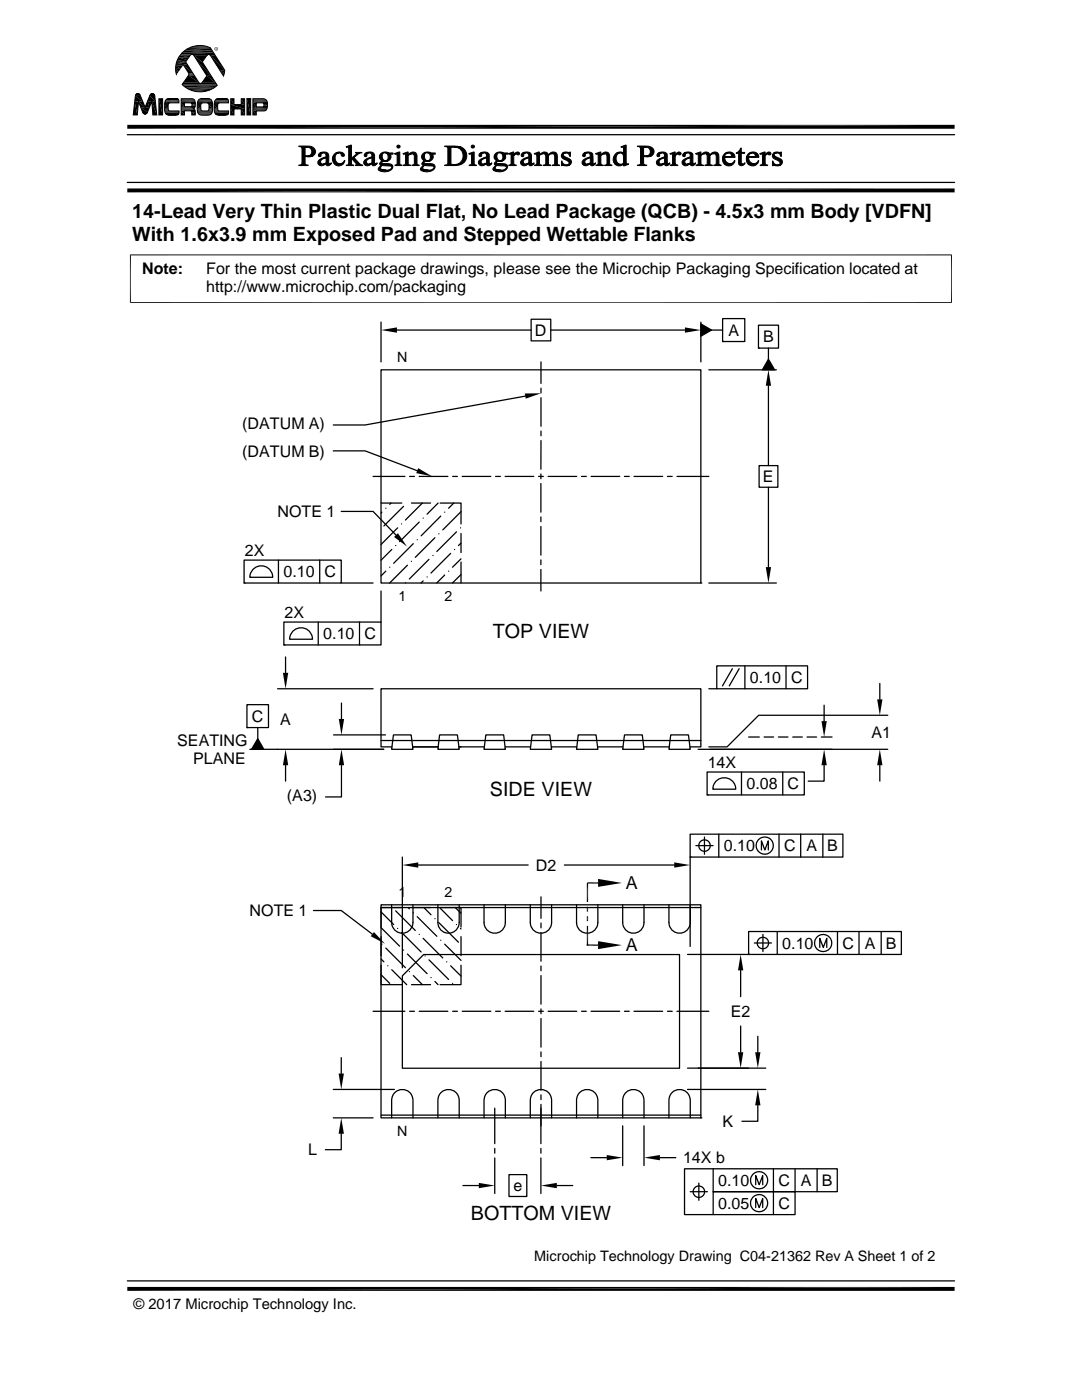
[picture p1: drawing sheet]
<svg xmlns="http://www.w3.org/2000/svg" width="216mm" height="279mm" viewBox="0 0 216 279" stroke-linecap="round" stroke-linejoin="round" font-family="sans-serif">
<g fill="none" stroke="#000" stroke-width=".25">
<path d="M25.4 36.4h165.1M25.4 26.9h165.1M76 64.3v7.9M76 73.8h63.8v42.6h-63.8zM79.2 65.9h26.8M104.8 79.1l-31.9 5.7h-6.4M106 63.7h3.9v4.3h-3.9zM107.9 72.2v4.3M107.9 77.5v.9M107.9 79.4v5.7M109.9 65.9h26.8M139.8 64.6l2.2 1.3-2.2 1.2z"/>
<path d="M139.8 64.3v7.9M141.4 73.8h13.5M142 65.9h2.2M144.2 63.6h4.4v4.6h-4.4zM144.2 68.2h.1M151.3 64.9h4v4.6h-4zM151.3 69.5h.1M153.3 71.7l1.3 2.1h-2.5zM153.3 69.5v2.2M153.3 77v15.9M66.5 90h6.4l10.3 3.9M74.4 95.1h6.4"/>
<path d="M81.7 95.1h1M83.7 95.1h5.7M90.3 95.1h1M92.2 95.1h5.7M98.9 95.1h.9M100.8 95.1h5.7M107.5 95.1h.9M107.9 94.6v.9M107.9 96.5v5.7M107.9 86v1M107.9 87.9v5.7M109.4 95.1h5.7"/>
<path d="M116 95.1h1M117.9 95.1h5.8M124.6 95.1h1M126.5 95.1h5.7M133.2 95.1h.9M135.1 95.1h6.3M151.5 92.9h3.7v4.3h-3.7zM153.3 97.2v16M48.7 111.8h19.4v4.6h-19.4zM48.7 116.4h.1M50.6 113.5a2.28 2.28 0 0 1 2.5-.4 2.28 2.28 0 0 1 1.3 2.1h-4.6l.4-1.2zM55.6 111.8v4.6"/>
<path d="M63.8 111.8v4.6M68.1 102.1h6.3l4.6 4.7M68.1 116.4h6.3M76 100.4h4.2M76 117.9v6.2M76.2 102.2l-.2 .2M77 101.4h.1M77 114l-1 .9M77.8 113.2h.1M78 100.4l-.2 .2M78.2 109.7l-2.2 2.1M79 108.9h.1"/>
<path d="M79.3 105.3l-3.3 3.4M80.1 104.6h.1M80.5 101l-3.9 4M80.9 116.3h.1M81.3 112.8l-3.6 3.6M82.1 112h.1M82.1 100.4h3.8M82.5 108.5l-4 3.9M83.2 107.7h.1M83.7 104.2l-4 3.9M84.3 100.4l-3.4 3.4M84.4 103.4h.1"/>
<path d="M84.4 115.9l-.4 .5M85.2 115.1h.1M85.6 111.6l-3.9 3.9M86.4 110.8h.1M86.8 107.3l-3.9 3.9M87.4 100.4l-2.2 2.2M87.6 106.5h.1M87.8 100.4h4.2v4.2M87.9 103l-3.9 3.9M88.7 102.2h.1M88.7 114.8l-1.6 1.6M89.5 114h.1"/>
<path d="M89.9 110.4l-3.9 4M90.6 100.4l-1.1 1M90.7 109.7h.1M91.1 106.2l-3.9 3.9M91.9 105.3h.1M92 106.5v3.8M92 112.2v4.2M92 114.7l-1.7 1.7M92 102.1l-3.7 3.6M92 111.5l-1.7 1.7M92 108.4l-.5 .5M107.9 103.2v.9"/>
<path d="M107.9 105.1v5.7M107.9 111.7v1M107.9 113.6v4.3M139.8 116.4h.1M141.4 116.4h13.5M55.4 137.5h19M56.6 124.1h19.4v4.6h-19.4zM56.6 128.7h.1M57 131.1v3.2M58.6 125.8a2.28 2.28 0 0 1 2.4-.3 2.28 2.28 0 0 1 1.4 2.1h-4.6l.3-1.2zM63.5 124.1v4.6M71.7 124.1v4.6"/>
<path d="M141.4 137.5h1.6M143 132.9h18.1v4.6h-18.1zM146.1 133.5l-1.9 3.4M147.5 133.5l-2 3.4M148.6 132.9v4.6M156.8 132.9v4.6M175.6 136.4v3.2M49.3 140.6h4.3v4.6h-4.3zM49.3 145.2h.1M49.8 149.5h26.8M51.4 145.2v2.2M51.4 147.4l1.2 2.1h-2.4z"/>
<path d="M57 152.7v3.2M66.5 146.7h10.4M68.1 152.7v6.3h-3.1M68.1 140.3v3.2M76 147.8h63.8M78.2 149.1h-2.2v-11.6h63.8v11.6h-2.1M78.5 146.7h3.5l.4 2.8h-4.3zM82.3 149.1h5.1M87.7 146.7h3.6l.3 2.8h-4.2zM91.6 149.1h5M96.9 146.7h3.6l.3 2.8h-4.2zM100.8 149.1h5.1"/>
<path d="M106.2 146.7h3.5l.4 2.8h-4.3zM110 149.1h5.1M115.4 146.7h3.5l.4 2.8h-4.3zM119.2 149.1h5.1M124.6 146.7h3.6l.3 2.8h-4.3zM128.4 149.1h5.1M133.8 146.7h3.6l.3 2.8h-4.2zM139.3 149.5h37.8M141.1 154.1h19.4v4.5h-19.4zM141.1 158.6h.1M143 155.8a2.3 2.3 0 0 1 2.5-.4 2.3 2.3 0 0 1 1.3 2.1h-4.6l.4-1.2zM148 154.1v4.5"/>
<path d="M149.4 147.1h2.1M152.5 147.1h1.9M155.3 147.1h1.9M156.2 154.1v4.5M158.2 147.1h1.9M161 147.1h1.9M163.9 147.1h2.1M164.4 152.7v3.2h-3.1M164.4 140.7v3.2M175.6 152.7v3.2M177.1 142.7h-25.7l-6.3 6.4h-3.7M80.3 171v22.1"/>
<path d="M83.5 172.6h21.9M107.9 179v4.3M112.6 172.6h21.9M119.3 176.2h-2.1v3.8M137.7 166.5h30.5v4.5h-30.5zM137.7 171h.1M137.7 171v17.9M138.9 168.8h3.4M140.6 167v3.5M143.4 166.5v4.5M151.9 169.6v-1.8l.7 1.8 .7-1.8v1.8M155.4 166.5v4.5"/>
<path d="M159.8 166.5v4.5M164.2 166.5v4.5M62.5 181.7h5.6l6.2 4.7M76 191.4l.6 .6M76 194.5l1.8 1.8M76 182l2.5 2.5M76 192.6v3.9h4.2M76 185.1l3.7 3.7M76 186.9v3.8M76 180.6h63.8v42.5h-63.8zM76.2 188.4h.1M77 189.2l3.9 3.9"/>
<path d="M77.4 192.7h.1M78.2 193.5l3 3M79 181.8l3.9 3.9M79.3 185.3h.1M80.1 186.1l3.9 3.9M80.5 189.6h.1M81.3 190.4l3.9 3.9M81.4 181.1l.3 .3M81.7 193.9h.1M82.1 196.5h3.8M82.4 180.6v3.5a2.13 2.13 0 0 1-2.1 2.1 2.13 2.13 0 0 1-2.2-2.1v-3.5M82.5 182.2h.1"/>
<path d="M82.5 194.7l1.8 1.8M83.2 182.9l4 4M83.7 186.5h.1M84.4 187.3l3.9 3.9M84.5 190.5h51.1v22.7h-55.3v-18.4zM84.6 181.1l1.4 1.5M84.8 190.8h.1M85.6 191.6l3.9 3.9M86 195.1h.1M86.8 183.3h.1M86.8 195.9l.6 .6M87.6 184.1l3.9 3.9"/>
<path d="M87.7 181.1l2.6 2.6M87.8 181.1h4.2v3.9M87.9 187.6h.1M88.7 188.4l3.3 3.3M89.1 192h.1M89.9 192.7l2.1 2.1M90.3 196.3h.1M90.8 181.1l1.2 1.2M91.1 184.5h.1M91.6 180.6v3.5a2.13 2.13 0 0 1-2.1 2.1 2.13 2.13 0 0 1-2.1-2.1v-3.5M91.9 185.3l.1 .1M92 186.9v3.8"/>
<path d="M92 192.6v3.9h-4.2M100.8 180.6v3.5a2.13 2.13 0 0 1-2.1 2.1 2.13 2.13 0 0 1-2.1-2.1v-3.5M107.9 184.2v1M107.9 186.1v5.7M107.9 192.8v.9M107.9 194.7v5.7M110.1 180.6v3.5a2.13 2.13 0 0 1-2.2 2.1 2.13 2.13 0 0 1-2.1-2.1v-3.5M117.2 184.8v3.8h2.1M119.3 180.6v3.5a2.13 2.13 0 0 1-2.1 2.1 2.13 2.13 0 0 1-2.2-2.1v-3.5M128.5 180.6v3.5a2.13 2.13 0 0 1-2.1 2.1 2.13 2.13 0 0 1-2.2-2.1v-3.5M133.5 180.6v3.5a2.13 2.13 0 0 0 2.1 2.1 2.13 2.13 0 0 0 2.1-2.1M137.2 190.5h12.2"/>
<path d="M139.8 181.1h-63.8v3.9M147.8 193.7v5.2M149.4 185.9h30.5v4.6h-30.5zM149.4 190.5h.1M150.5 188.2h3.4M152.2 186.5v3.4M155.1 185.9v4.6M163.6 189.1v-1.8l.7 1.8 .7-1.8v1.8M167.1 185.9v4.6M171.4 185.9v4.6M175.8 185.9v4.6M66.5 217.4h12.2"/>
<path d="M68.1 211.1v3.1M74.4 201.8h6.4M81.7 201.8h1M83.7 201.8h5.7M90.3 201.8h1M92.2 201.8h5.7M98.9 201.8h.9M100.8 201.8h5.7M107.5 201.8h.9M107.9 201.4v.9M107.9 203.3v5.7M107.9 209.9v1"/>
<path d="M107.9 211.8v5.8M107.9 218.5v1M109.4 201.8h5.7M116 201.8h1M117.9 201.8h5.8M124.6 201.8h1M126.5 201.8h5.7M133.2 201.8h.9M135.1 201.8h6.3M137.2 213.2h15.6M137.2 217.4h15.6M147.8 204.8v5.2"/>
<path d="M151.2 206.8v3.2M66.5 223.1h7.9M68.1 226.3v3.1h-3.2M76 222.5h63.8M78.1 223.1v-3.5a2.13 2.13 0 0 1 2.2-2.2 2.13 2.13 0 0 1 2.1 2.2v3.5M87.4 223.1v-3.5a2.13 2.13 0 0 1 2.1-2.2 2.13 2.13 0 0 1 2.1 2.2v3.5M92.4 236.6h3.1M96.6 223.1v-3.5a2.13 2.13 0 0 1 2.1-2.2 2.13 2.13 0 0 1 2.1 2.2v3.5M98.7 221.1v7.1M98.7 229.2v.9M98.7 231.1v7.1M101.6 234.4h3.5v4.4h-3.5z"/>
<path d="M105.8 223.1v-3.5a2.13 2.13 0 0 1 2.1-2.2 2.13 2.13 0 0 1 2.2 2.2v3.5M107.9 229.2v.9M107.9 231.1v7.1M107.9 220.4v7.8M111.1 236.6h3.2M115 223.1v-3.5a2.13 2.13 0 0 1 2.2-2.2 2.13 2.13 0 0 1 2.1 2.2v3.5M117.9 231h3.2M124.2 223.1v-3.5a2.13 2.13 0 0 1 2.2-2.2 2.13 2.13 0 0 1 2.1 2.2v3.5M124.2 224.7v7.9M128.5 224.7v7.9M131.7 231h3.2M133.5 223.1v-3.5a2.13 2.13 0 0 1 2.1-2.2 2.13 2.13 0 0 1 2.1 2.2v3.5"/>
<path d="M137.7 237.8h3.5M139.4 236.1v3.4M139.8 223.1h.1M142.3 233.3v4.5h16.3v4.6h-22v-9.1h30.5v4.5h-24.8v4.6M150.8 236.4v-1.8l.7 1.8 .7-1.8v1.8M151.2 220.6v3.2h-3.2M154.3 233.3v9.1M158.6 233.3v4.5M163 233.3v4.5M25.4 255.6h165.1M150.8 241v-1.8l.7 1.8 .7-1.8v1.8"/>
<circle cx="140.6" cy="168.8" r="1.14"/>
<circle cx="152.6" cy="168.8" r="1.71"/>
<circle cx="152.2" cy="188.2" r="1.14"/>
<circle cx="164.3" cy="188.2" r="1.72"/>
<circle cx="139.4" cy="237.8" r="1.14"/>
<circle cx="151.5" cy="235.5" r="1.71"/>
<circle cx="151.5" cy="240.1" r="1.71"/>
</g>
<g fill="#000">
<path d="M27 19.1l1 .1h-1zM27 19.1h1v.1zM27 19.2l1.5 1.1h-1.6zM27 19.2h1l.5 1.1zM27 19l1 .1zM27.1 18.9h.9zM27.1 18.9l.9 .1zM27.1 18.9h.8zM27.2 18.8l.7 .1zM27.2 18.8h.6zM27.2 18.8h.5zM27.3 18.7l.4 .1z"/>
<path d="M27.3 18.7h.4zM27.4 18.7h.2zM27.4 18.7h.3zM27.5 18.7h.1zM29.9 19.1l1.1 1.1h-1.6zM29.9 19.1h1l.1 1.1zM29.9 19h1zM29.9 19l1 .1zM29.9 18.9l1 .1zM29.9 18.9h.9zM30 18.9h.8zM30.1 18.8l.7 .1z"/>
<path d="M30.1 18.8h.6zM30.1 18.7l.5 .1zM30.1 18.7h.5zM30.2 18.7h.4zM30.2 18.7h.3zM30.3 18.7h.2zM31.7 19.7l.7 3.2h-.7zM31.7 19.7h.7v3.2zM33.5 19.7h2zM33.5 19.7h1.9zM33.5 19.7h1.8zM33.6 19.7h1.7z"/>
<path d="M35 13.7l.6 .6h-.5zM35 13.7h1l-.4 .6zM35.1 13.1l.9 .6h-1zM35.1 13.1h1.4l-.5 .6zM35.1 14.3l.1 .6zM35.1 14.3h.5l-.4 .6zM35.1 13l1.4 .1h-1.4zM35.1 13h1.5l-.1 .1zM35.3 12.3l1.9 .3h-2zM35.3 12.3h1.7l.2 .3zM35.4 12l1.6 .3h-1.7zM35.4 12h1.9l-.3 .3z"/>
<path d="M35.6 11.5l1.7 .5h-1.9zM35.6 11.5h2.1l-.4 .5zM36.6 13l1.9 1.6h-.9zM36.6 13h.8l1.1 1.6zM37.6 15l2.1 1.5h-3.1zM37.6 15h1.2l.9 1.5zM37.6 14.6h.9zM37.7 14.6l.9 .1zM37.7 15h1.1zM37.7 14.7l.9 .1zM37.7 14.9l1 .1zM37.7 14.8l1 .1z"/>
<path d="M37.7 14.9h1zM38.7 11l1.7 1.4h-.9zM38.7 11h2.6l-.9 1.4zM38.7 18.2l1.9 .1zM39 9.2h1.8zM39 9.1l1.8 .1zM39.3 18.3h1.3zM39.5 12.4l2.6 2.7h-.8zM39.5 12.4h.9l1.7 2.7zM39 9.1h1.7zM39.6 9.1h1.1zM39.6 9.1h.6z"/>
<path d="M39.9 19.7h2zM40 19.7h1.9zM40 19.7h1.8zM40.1 19.7h1.7zM40.1 19.7h1.6zM41.3 15.1l1.7 1.4h-2.7zM41.3 15.1h.8l.9 1.4zM41.6 10.9h1.2zM41.7 10.9h1.2zM41.8 10.9h1.1zM41.9 10.9l1 .1zM41.9 11h1z"/>
<path d="M42 11l2.9 3h-1zM42 11h.9l2 3zM42.8 9.8v.1zM42.8 9.6v.2zM42.8 9.9l.1 .1zM42.9 9.5l-.1 .1zM42.9 9.7l-.1 .1zM42.9 9.9v.1zM42.9 10l.1 .1zM42.8 9.6l.1-.1zM42.9 9.5h.1zM43 10.1l.1 .1z"/>
<path d="M43 9.4l.1 .1zM43.1 10.1h.2zM43.1 9.4l.2 .1zM43.3 10.1l.1-.1zM43.3 19.7h2zM43.3 9.4v.1zM43.4 9.9l-.1 .1zM43.4 19.7h1.9zM43.4 19.7h1.8zM43.3 9.5l.1 .2zM43.3 9.4l.1 .1zM43.3 10l.2-.1z"/>
<path d="M43.4 9.8v.1zM43.4 9.7v.1zM43.5 19.7h1.7zM43.4 9.5l.1 .1zM43.5 9.8l-.1 .1zM43.5 9.6l-.1 .2zM43.9 14l.9 .6h-.6zM43.9 14h1l-.1 .6zM44.2 14.6l.4 .5zM44.2 14.6h.6l-.2 .5zM46 19.7l.7 1.2h-.7zM46 19.7h.7v1.2z"/>
<path d="M48.1 19.7l.7 1.2h-.7zM48.1 19.7h.7v1.2zM49.3 19.7l.7 3.2h-.7zM49.3 19.7h.7v3.2zM25.4 37.6h165.1l-165.1 .8zM25.4 38.4l165.1-.8v.8zM25.4 24.9h165.1l-165.1 .8zM25.4 25.7l165.1-.8v.8zM26.9 20.3h.7zM26.9 20.3l.5 2.6h-.8zM26.9 20.3h.7l-.2 2.6zM27.6 20.3h.9z"/>
<path d="M27.6 20.3l1.4 1.1h-.9zM27.6 20.3h.9l.5 1.1zM28.1 21.4l1.3 1h-.9zM28.1 21.4h1.7l-.4 1zM28.5 22.4h.9zM28.5 22.4l.9 .1zM28.5 22.5h.9zM28.5 22.5l.8 .1zM28.6 22.6h.7zM28.6 22.6l.6 .1zM28.7 22.7h.5zM28.7 22.7h.4z"/>
<path d="M28.8 22.7h.3zM28.8 22.7l.2 .1zM28.9 22.8h.1zM29.4 20.2l.4 1.2h-.8zM29.4 20.2h.9l-.5 1.2zM30.3 20.2l1 2.7h-.8zM30.3 20.2h.7l.3 2.7zM32.9 20.7l.7 .1zM32.9 20.7h.7zM32.9 20.8h.7zM32.9 20.8l.6 .2h-.6zM32.9 20.8h.7l-.1 .2z"/>
<path d="M32.9 21l.6 .7h-.6zM32.9 21h.6v.7zM32.9 21.7l.7 .1h-.7zM32.9 21.7h.6l.1 .1zM32.9 21.8h.7zM32.9 21.8l.7 .1zM32.9 21.9h.7zM32.9 21.9l.7 .1zM32.9 20.5h1zM32.9 20.5l.9 .1zM32.9 20.6h.8zM32.9 20.6h.9z"/>
<path d="M32.9 20.6l.7 .1zM32.9 22l.8 .1zM32.9 22.1h.8zM32.9 22.1h.9zM33.4 22.9h2zM33.5 22.9l1.7 .1zM33.5 22.9h1.9zM33.6 23h1.6zM33.6 23h1.4zM36.2 20.5l.6 .8h-.6zM36.2 20.5h.6v.8zM36.2 22.1l.6 .8h-.6z"/>
<path d="M36.2 22.1h.6v.8zM38.1 20.5h.8zM38.1 22.1h.8zM38.1 20.5h.9zM38.1 21.3h.8zM38.1 22.1l.8 .1zM38.1 20.5l.9 .1zM38.2 22.2h.7zM38.2 20.6h.8zM38.2 21.3h.7zM38.2 20.6l.8 .1zM38.2 21.2l.7 .1z"/>
<path d="M38.2 22.2l.7 .1zM38.3 20.7h.7zM38.2 21.2h.7zM38.3 21.2h.6zM38.3 22.3l.7 .1zM38.3 22.4h.7zM38.3 22.4l.7 .5h-.7zM38.3 22.4h.7v.5zM38.3 20.7l.7 .1zM38.3 20.8h.7zM38.3 21.1h.6zM38.3 21.1l.6 .1z"/>
<path d="M38.3 20.8l.7 .2h-.7zM38.3 20.8h.7v.2zM38.3 21h.7zM38.3 21l.6 .1zM39.4 20.7l.7 .1zM39.4 20.7h.7zM39.4 20.8h.7zM39.4 20.8l.7 .2h-.7zM39.4 20.8h.7v.2zM39.4 21l.7 .7h-.7zM39.4 21h.7v.7zM39.4 21.7l.7 .1h-.7z"/>
<path d="M39.4 21.7h.7v.1zM39.4 21.8h.7zM39.4 21.8l.7 .1zM39.4 21.9h.7zM39.4 21.9l.8 .1zM39.4 20.5h1zM39.4 20.5l.9 .1zM39.4 20.6h.8zM39.4 20.6h.9zM39.4 20.6l.8 .1zM39.4 20.7h.8zM39.4 22l.8 .1z"/>
<path d="M39.4 22.1h.8zM39.4 22.1h.9zM39.4 22.1h1zM39.9 22.9l1.8 .1zM39.9 22.9h2zM40.1 23h1.3zM40.1 23h1.6zM41.3 20.5h1.1zM41.4 20.5l1 .1zM41.5 20.6h.9zM41.4 22.1h1zM41.5 22.1h.9z"/>
<path d="M41.6 20.6l.8 .1zM41.6 22.1h.8zM41.6 20.7h.8zM41.6 22l.8 .1zM41.6 20.7l.8 .1zM41.7 20.8h.7zM41.7 21.9l.7 .1zM41.7 20.8l.7 .2h-.7zM41.7 20.8h.7v.2zM41.7 21.8h.7zM41.7 21.8l.7 .1zM41.7 21.9h.7z"/>
<path d="M41.7 21l.7 .7h-.7zM41.7 21h.7v.7zM41.7 21.7l.7 .1h-.7zM41.7 21.7h.7v.1zM42.7 20.7l.8 .1zM42.7 20.7h.8zM42.7 20.8h.8zM42.7 20.8l.7 .2h-.7zM42.7 20.8h.8l-.1 .2zM42.7 21l.7 .7h-.7zM42.7 21h.7v.7zM42.7 21.7l.8 .1h-.8z"/>
<path d="M42.7 21.7h.7l.1 .1zM42.7 21.8h.8zM42.7 21.8l.8 .1zM42.7 21.9h.8zM42.8 20.5h1zM42.8 20.5l.9 .1zM42.8 20.6h.8zM42.8 20.6h.9zM42.8 20.6l.7 .1zM42.8 20.7h.7zM42.8 21.9l.7 .1zM42.8 22l.8 .1z"/>
<path d="M42.8 22.1h.8zM42.8 22.1h.9zM43.3 22.9h2zM43.4 22.9l1.7 .1zM43.4 22.9h1.9zM43.5 23h1.6zM43.5 23h1.4zM46 20.9l2.8 .8h-2.8zM46 20.9h2.8v.8zM46 21.7l.7 1.2h-.7zM46 21.7h.7v1.2zM48.1 21.7l.7 1.2h-.7z"/>
<path d="M48.1 21.7h.7v1.2zM50.5 20.5l.6 .8h-.6zM50.5 20.5h.6v.8zM50.5 22.1l.6 .8h-.6zM50.5 22.1h.6v.8zM52.4 20.5h.9zM52.5 20.5l.8 .1zM52.5 20.6h.8zM52.5 21.3h.8zM52.6 20.6h.7zM52.6 21.3h.7zM52.6 20.6l.7 .1z"/>
<path d="M52.6 21.2l.7 .1zM52.6 20.7h.8zM52.6 20.7l.8 .1h-.7zM52.6 20.7h.8v.1zM52.6 21.1h.7zM52.6 21.1h.8zM52.6 21.1l.7 .1zM52.6 21.2h.7zM52.7 20.8l.7 .3h-.7zM52.7 20.8h.7v.3zM52.7 21.1h.7zM76 65.9l3.2-.6v1.1z"/>
<path d="M104.7 78.5h3.3l-3.1 1.1zM136.7 65.3l3.1 .6-3.1 .5zM139.8 64.6l2.2 1.3-2.2 1.2zM153.3 73.8l.6 3.2h-1.1zM153.3 71.7l1.3 2.1h-2.5zM83.4 93.4l2.8 1.7-3.1-.7zM78.6 107.2l.8-.8 1.8 2.7zM152.8 113.2h1.1l-.6 3.2zM56.5 134.3h1l-.5 3.2zM175 139.6h1.1l-.5 3.1zM51.4 147.4l1.2 2.1h-2.4zM57 149.5l.5 3.2h-1z"/>
<path d="M67.6 143.5h1.1l-.6 3.2zM68.1 149.5l.6 3.2h-1.1zM163.9 143.9h1.1l-.6 3.2zM164.4 149.5l.6 3.2h-1.1zM175.6 149.5l.5 3.2h-1.1zM80.3 172.6l3.2-.5v1.1zM119.3 175.4l4.8 .8-4.8 .8zM134.5 172.1l3.2 .5-3.2 .6zM74.6 186l2.2 2.3-2.8-1.5zM117.1 181l.2 .9h-.2zM117.1 182.9l.2 .9h-.2zM117.1 181h.2v.9z"/>
<path d="M117.1 182.9h.2v.9zM119.3 187.8l4.8 .8-4.8 .8zM147.8 190.5l.5 3.2h-1zM67.6 214.2h1l-.5 3.2zM147.3 210h1l-.5 3.2zM150.7 210h1l-.5 3.2zM68.1 223.1l.5 3.2h-1zM95.5 236.1l3.2 .5-3.2 .5zM107.9 236.6l3.2-.5v1zM121.1 230.5l3.1 .5-3.1 .6zM128.5 231l3.2-.5v1.1zM151.2 217.4l.5 3.2h-1z"/>
<path d="M25.4 256.8h165.1l-165.1 .8zM25.4 257.6l165.1-.8v.8z"/>
</g>
<g fill="none" stroke="#000" stroke-width=".2">
<path d="M27.1 18.9a.52 .52 0 0 1 .9 .1l1 2.4 .9-2.4a.5 .5 0 0 1 .5-.3 .5 .5 0 0 1 .5 .4l.4 3.8h-.8l-.2-2.7-.9 2.2a.5 .5 0 0 1-.5 .4 .5 .5 0 0 1-.4-.4l-.9-2.1-.2 2.6h-.8zM31.7 19.7h.7v3.2h-.7zM33 20h2.7M33.1 20l.5-.3h1.6l.4 .2 .1 .6-2 .1-.2 .4v.7l.1 .3 .2 .1h1.9a.62 .62 0 0 1-.1 .7 .62 .62 0 0 1-.6 .2h-1.2a.96 .96 0 0 1-.9-1.2 2.92 2.92 0 0 1 .2-1.8zM33.1 19.9h2.6M33.1 19.9h2.5M33.3 19.8h2.2M33.4 19.7h2.1M35.6 19.8h-2.4M36 10.9h2.1M36.1 10.8h6.7M36.2 19.7h2.3a1.28 1.28 0 0 1 .2 1.9l-.1 .1 .3 .2 .1 1h-.7v-.6l-.2-.2h-1.3v.8h-.6z"/>
<path d="M36.2 19.7h2.3M36.2 19.7h2.4M36.2 19.8h2.5M36.2 19.9h2.6M36.3 16.9h7M36.4 17h6.9M36.5 16.7h6.6M36.5 16.6h3.4M36.5 16.6h3.3M36.6 16.5h3.1M36.6 13l1.1 1.7-1.4 2.2a5.1 5.1 0 0 0 7 .1l-2.9-4.6 1-1.5h.5l2.7 4.3 .3-1.2-2.9-4.5a4.8 4.8 0 0 0-5.1 .6 4.8 4.8 0 0 0-1.7 4.8M36.9 17.4h6"/>
<path d="M37.5 17.7h4.9M37.8 9.5h4.2M37.9 9.4h4M38 11h-2.1M38.1 10.9h.3l.3 .1 2.6 4.1-1.2 1.6-.4-.2-2.7-4.2zM38.2 10.9h-2.2M38.4 10.9h4.4M38.4 9.3h3M38.4 9.2h2.9M38.5 10.9h3M38.6 11h2.8M38.6 11h2.7"/>
<path d="M38.7 18.2h2.5M39.6 20h2.6M39.6 20l.5-.3h1.5a.93 .93 0 0 1 .8 1.1l-.1 1.6a.79 .79 0 0 1-.9 .6 2.2 2.2 0 0 1-1.8-.2 3.5 3.5 0 0 1 0-2.8zM39.6 19.9h2.6M39.6 19.9h2.5M39.7 19.8h2.4M39.8 19.8h2.2M40.1 16.6h3M40.2 16.6h2.9M40.3 16.5h2.7M42.9 20h2.7M43 20l.5-.3h1.6l.4 .2 .1 .6-2 .1-.2 .4v.7l.1 .3 .2 .1h1.9a.62 .62 0 0 1-.1 .7 .62 .62 0 0 1-.6 .2h-1.2a.96 .96 0 0 1-1-1.2 2.92 2.92 0 0 1 .3-1.8z"/>
<path d="M43 19.9h2.6M43 19.9h2.5M43.2 19.8h2.2M43.3 19.7h2M45.5 19.8h-2.4M46 19.7h.7v1.2h1.4v-1.2h.7v3.2h-.7v-1.2h-1.4v1.2h-.7zM49.3 19.7h.7v3.2h-.7zM49.3 19.7h.7M50.5 19.7h2.2M50.5 19.7h2.4M50.5 19.8h2.5M50.5 19.9h2.6"/>
<path d="M50.5 19.9h2.7M50.5 19.7h2.2a1.49 1.49 0 0 1 .5 2.2l-.5 .2h-1.6v.8h-.6zM32.9 22.2h2.8M32.9 20.5h2.8M32.9 20.4h2.8M32.9 22.3h2.8M32.9 20.3h2.8M32.9 22.4h2.8M32.9 20.2h2.8M32.9 22.5h2.8M33 22.6h2.7M33 20.1h2.7"/>
<path d="M33 22.7h2.7M33.1 22.7h2.6M33.1 22.8h2.6M33.2 22.8h2.4M33.3 22.9h2.3M33.4 22.9h2.1M36.2 20h2.7M36.2 20.2h2.7M36.2 21.3h2.7M36.2 21.4h2.7M36.2 21.5h2.7M36.2 21.6h2.6"/>
<path d="M36.2 21.6h2.5M36.2 21.7h2.5M36.2 21.8h2.6M36.2 21.9h2.7M36.2 22h2.7M36.2 22.1h2.7M36.8 20.5h1.3l.2 .2v.4l-.1 .2h-1.4zM39.4 20.5h3M39.4 22.2h3M39.4 20.4h3M39.4 22.3h3M39.4 22.5h2.9"/>
<path d="M39.4 20.2h3M39.5 20.1h2.8M39.5 22.6h2.8M39.5 22.7h2.7M39.6 22.8h2.6M39.7 22.8h2.4M39.8 22.9h2.2M40.2 20.7l.2-.2 1.1 .1 .2 .4-.1 1-.2 .1h-1.2l-.1-.4zM42.8 20.5h2.8M42.8 22.2h2.8M42.8 22.3h2.8M42.8 20.4h2.8"/>
<path d="M42.8 20.3h2.8M42.8 22.4h2.8M42.8 20.2h2.8M42.8 22.5h2.8M42.9 20.1h2.7M42.9 22.6h2.7M42.9 22.7h2.7M43 22.7h2.6M43 22.8h2.6M43.1 22.8h2.4M43.2 22.9h2.2M43.3 22.9h2"/>
<path d="M50.5 20h2.7M50.5 20.2h2.8M50.5 20.4h2.8M50.5 20.5h2.8M50.5 21.4h2.8M50.5 21.7h2.8M50.5 21.8h2.8M50.5 21.9h2.7M50.5 22h2.6M51.1 20.5h1.4a.56 .56 0 0 1 0 .8h-1.4zM53 22.1h-2.5M26 50.8v9.7"/>
<path d="M189.9 50.8v9.7M189.9 50.9h-164M189.9 60.4h-164M117.1 188.6h.2"/>
</g>
<g fill="#000" stroke="#000" stroke-width=".2">
<path d="M80.4 30.6l.3 .1zM118.9 30.6l.2 .1zM123.9 29.3h.3zM151.6 30.6l.3 .1z"/>
<path d="M60.2 29.4h1.1h-.4v1.7h1.5l-1.5 .1v1.6l.6 .2h-1.9v-.1a.5 .5 0 0 0 .7-.6z" fill-rule="evenodd"/>
<path d="M59.6 29.1h1.6a1.26 1.26 0 0 1 1.3 .4 1.26 1.26 0 0 1 .3 1.3l-.4 .3h-1a.87 .87 0 0 0 .8-.9 .87 .87 0 0 0-.9-.8h-1.1z" fill-rule="evenodd"/>
<path d="M60.9 31.2h1.3z" fill-rule="evenodd"/>
<path d="M63.6 30.7l.3-.2h.6l-.4 .2a.36 .36 0 0 1-.1 .4 .36 .36 0 0 1-.3 .1l-.2-.1z" fill-rule="evenodd"/>
<path d="M63.5 32.1a1.65 1.65 0 0 1 1.6-.6 1.09 1.09 0 0 0-1.1 .9l.3 .3 .6 .1a.83 .83 0 0 1-.9 .3 .83 .83 0 0 1-.6-.7z" fill-rule="evenodd"/>
<path d="M63.9 30.5l.2-.1a1.3 1.3 0 0 1 1.5 .4l.1 1.9 .3 .1a.51 .51 0 0 1-.5 .3 .51 .51 0 0 1-.4-.3v-.1l-.3-.1 .3-.1v-1h-.5l.5-.3a.56 .56 0 0 0-.6-.7z" fill-rule="evenodd"/>
<path d="M64.4 32.8l.7-.1z" fill-rule="evenodd"/>
<path d="M65.7 32.7l.4-.2-.1 .3z" fill-rule="evenodd"/>
<path d="M67 30.6l.6-.1a1.1 1.1 0 0 0-.7 1.2 1.1 1.1 0 0 0 .9 1h.7a1.33 1.33 0 0 1-2-.2 1.33 1.33 0 0 1 .5-1.9z" fill-rule="evenodd"/>
<path d="M67.1 30.5a1.26 1.26 0 0 1 1.6 .4v.2a.46 .46 0 0 1-.5 0 .46 .46 0 0 1-.2-.5z" fill-rule="evenodd"/>
<path d="M67.8 32.7a.93 .93 0 0 0 .9-.7l.1 .2-.3 .5z" fill-rule="evenodd"/>
<path d="M69.1 29.3h.2z" fill-rule="evenodd"/>
<path d="M69.1 29.3l1-.3v3.7l.5 .3h-1.5l.3-.1 .2-.3v-3l-.1-.2z" fill-rule="evenodd"/>
<path d="M70.9 30.4h1.3l-.7 .4-.9 .6 1.2 1.3 .6 .3h-1.5l.2-.3-1-1.1 1-.8v-.3z" fill-rule="evenodd"/>
<path d="M72.8 30.7l.2-.2h.7h-.2a.46 .46 0 0 0-.3 .6l-.2 .2a.32 .32 0 0 1-.3-.2 .32 .32 0 0 1 .1-.4z" fill-rule="evenodd"/>
<path d="M72.7 32.1a1.64 1.64 0 0 1 1.5-.6 1.06 1.06 0 0 0-1.1 .9l.4 .3 .6 .1a.84 .84 0 0 1-.9 .3 .84 .84 0 0 1-.6-.7z" fill-rule="evenodd"/>
<path d="M73 30.5l.2-.1a1.31 1.31 0 0 1 1.5 .4l.1 1.9 .3 .1a.48 .48 0 0 1-.5 .3 .48 .48 0 0 1-.4-.4l-.2-.1 .2-.1v-1h-.5l.5-.3a.54 .54 0 0 0-.5-.7z" fill-rule="evenodd"/>
<path d="M73.6 32.8l.6-.1z" fill-rule="evenodd"/>
<path d="M74.9 32.7l.3-.2-.1 .3z" fill-rule="evenodd"/>
<path d="M75.7 33.3l.5-.3-.3 .5a.93 .93 0 0 0 1.1 .5h-1.4a.42 .42 0 0 1 .1-.7z" fill-rule="evenodd"/>
<path d="M76 30.6l.8-.3 .7 .2h-.7a.83 .83 0 0 0-.5 .8 .83 .83 0 0 0 .5 .7h.7l-1.1 .1-.2 .3 .4 .2a2.38 2.38 0 0 1 1.7 .4l.1 .4a1.97 1.97 0 0 1-2.8 .6h1.4a.8 .8 0 0 0 1.1-.7l-.3-.2-1.7-.1a.48 .48 0 0 1-.3-.5 .48 .48 0 0 1 .5-.4 .85 .85 0 0 1-.3-1.5z" fill-rule="evenodd"/>
<path d="M76.4 32.1h1z" fill-rule="evenodd"/>
<path d="M76.8 30.5h1.6v.3h-.5a.82 .82 0 0 1-.4 1.2h-.6a.82 .82 0 0 0 .5-.8 .82 .82 0 0 0-.6-.7z" fill-rule="evenodd"/>
<path d="M78.7 30.6l.3 .1z" fill-rule="evenodd"/>
<path d="M78.7 30.6l1.1-.3v2.1a.37 .37 0 0 0 .4 .5v.1h-1.4l.4-.3v-1.6l-.1-.3z" fill-rule="evenodd"/>
<path d="M80.4 30.6l1-.3v.6h-.5z" fill-rule="evenodd"/>
<path d="M80.9 30.9l1.3-.2-.8 .4 .1 1.6 .4 .3h-1.4l.4-.3z" fill-rule="evenodd"/>
<path d="M81.7 30.7a.84 .84 0 0 1 .9-.4 .84 .84 0 0 1 .6 .8v1.6l.5 .3h-1.5l.3-.1 .2-.3-.1-1.6-.3-.3z" fill-rule="evenodd"/>
<path d="M84.1 33.3l.5-.3-.2 .5a.93 .93 0 0 0 1 .5h-1.4a.42 .42 0 0 1 .1-.7z" fill-rule="evenodd"/>
<path d="M84.4 30.6l.9-.3 .6 .2h-.7a.83 .83 0 0 0-.5 .8 .83 .83 0 0 0 .5 .7h.7l-1.1 .1-.2 .3 .5 .2a2.38 2.38 0 0 1 1.6 .4l.1 .4a1.97 1.97 0 0 1-2.8 .6h1.4a.8 .8 0 0 0 1.2-.7l-.4-.2-1.7-.1a.48 .48 0 0 1-.3-.5 .48 .48 0 0 1 .5-.4 .85 .85 0 0 1-.3-1.5z" fill-rule="evenodd"/>
<path d="M84.8 32.1h1z" fill-rule="evenodd"/>
<path d="M85.2 30.5h1.6v.3h-.5a.81 .81 0 0 1-.4 1.2h-.6a.82 .82 0 0 0 .6-.8 .82 .82 0 0 0-.7-.7z" fill-rule="evenodd"/>
<path d="M88.7 29.1h2l1.3 .3-2 .1v3.2l1.9 .1-.9 .2h-2.3l.6-.2v-.2l.1-2.9a.46 .46 0 0 0-.7-.4z" fill-rule="evenodd"/>
<path d="M90.7 29.4h1.3a1.86 1.86 0 0 1 1.2 1.7 1.86 1.86 0 0 1-1.3 1.7h-1.2a1.73 1.73 0 0 0 1.7-1.7 1.73 1.73 0 0 0-1.7-1.7z" fill-rule="evenodd"/>
<path d="M93.6 30.6l.3 .1z" fill-rule="evenodd"/>
<path d="M93.6 30.6l1-.3v2.1a.36 .36 0 0 0 .1 .4 .36 .36 0 0 0 .4 .1v.1h-1.5v-.1a.38 .38 0 0 0 .5-.5v-1.5l-.1-.1z" fill-rule="evenodd"/>
<path d="M95.7 30.7l.2-.2h.6h-.1a.43 .43 0 0 0-.3 .6l-.2 .2a.32 .32 0 0 1-.3-.2 .32 .32 0 0 1 .1-.4z" fill-rule="evenodd"/>
<path d="M95.7 31.9l.9-.4h.5a1.08 1.08 0 0 0-1.1 .9l.4 .3 .5 .1a.79 .79 0 0 1-.9 .2 .79 .79 0 0 1-.5-.9z" fill-rule="evenodd"/>
<path d="M95.9 30.5a1.28 1.28 0 0 1 1.7 .4v1.7l.4 .2a.48 .48 0 0 1-.5 .3 .48 .48 0 0 1-.4-.4l-.2-.1 .2-.1v-1h-.5l.5-.2-.1-.6z" fill-rule="evenodd"/>
<path d="M96.5 32.8l.6-.1z" fill-rule="evenodd"/>
<path d="M97.8 32.7l.3-.2-.1 .3z" fill-rule="evenodd"/>
<path d="M98.6 33.3l.5-.3-.3 .5a.94 .94 0 0 0 1.1 .5h-1.4a.42 .42 0 0 1 .1-.7z" fill-rule="evenodd"/>
<path d="M98.9 30.6a1.47 1.47 0 0 1 1.5-.1h-.7a.81 .81 0 0 0-.6 .8 .81 .81 0 0 0 .7 .7h.6l-1.1 .1-.2 .5 1.7 .1a.6 .6 0 0 1 .5 .7 2.05 2.05 0 0 1-2.8 .6 4.5 4.5 0 0 0 2.3-.3l.2-.4-.2-.2h-1.3a.55 .55 0 0 1-.8-.6l.4-.4a.85 .85 0 0 1-.2-1.5z" fill-rule="evenodd"/>
<path d="M99.3 32.1h1z" fill-rule="evenodd"/>
<path d="M99.7 30.5h1.6v.3h-.6a.83 .83 0 0 1-.3 1.2h-.6h.1a.84 .84 0 0 0 .4-.8 .84 .84 0 0 0-.6-.7z" fill-rule="evenodd"/>
<path d="M101.5 30.6l.2 .1z" fill-rule="evenodd"/>
<path d="M101.5 30.6l1-.3v.6h.2l-.2 .3v1.5l.5 .3h-1.5l.5-.3v-1.7l-.1-.2z" fill-rule="evenodd"/>
<path d="M102.7 30.7h.2l-.4 .2z" fill-rule="evenodd"/>
<path d="M102.7 30.7a.49 .49 0 0 1 .5-.4 .49 .49 0 0 1 .5 .5 .49 .49 0 0 1-.8-.1z" fill-rule="evenodd"/>
<path d="M104.1 30.7l.3-.2h.6h-.2a.46 .46 0 0 0-.3 .6l-.1 .2a.32 .32 0 0 1-.4-.2 .32 .32 0 0 1 .1-.4z" fill-rule="evenodd"/>
<path d="M104 32.1a1.64 1.64 0 0 1 1.5-.6 1.06 1.06 0 0 0-1.1 .9l.4 .3 .6 .1a.84 .84 0 0 1-.9 .3 .84 .84 0 0 1-.6-.7z" fill-rule="evenodd"/>
<path d="M104.4 30.5l.1-.1a1.31 1.31 0 0 1 1.5 .4l.1 1.9 .3 .1a.48 .48 0 0 1-.5 .3 .48 .48 0 0 1-.4-.4l-.2-.1 .2-.1v-1h-.4l.4-.3a.54 .54 0 0 0-.5-.7z" fill-rule="evenodd"/>
<path d="M104.9 32.8l.6-.1z" fill-rule="evenodd"/>
<path d="M106.2 32.7l.4-.2-.2 .3z" fill-rule="evenodd"/>
<path d="M106.6 30.6l.3 .1z" fill-rule="evenodd"/>
<path d="M106.6 30.6l1.1-.3v.6h-.6l-.1-.1z" fill-rule="evenodd"/>
<path d="M107.1 30.9l1.3-.2-.7 .3v1.7l.4 .3h-1.4l.4-.3z" fill-rule="evenodd"/>
<path d="M107.9 30.7a.86 .86 0 0 1 1.5 .2h.2l-.2 .1 .1 1.7 .4 .3h-1.5l.5-.3v-1.5l-.2-.4z" fill-rule="evenodd"/>
<path d="M109.5 30.8l.2-.2 .5 .1-.6 .2h-.2z" fill-rule="evenodd"/>
<path d="M109.7 30.6a.85 .85 0 0 1 .9-.2 .85 .85 0 0 1 .6 .7v1.3a.37 .37 0 0 0 .5 .5v.1h-1.5l.5-.3v-1.5a.45 .45 0 0 0-.5-.5z" fill-rule="evenodd"/>
<path d="M112 32.1a1.36 1.36 0 0 0 1.6 .9l-1.6 .1z" fill-rule="evenodd"/>
<path d="M112.2 30.7l.2-.2h.5a.39 .39 0 0 0-.5 .2 .39 .39 0 0 0 .2 .5l.8 .4a.73 .73 0 0 1 .6 .6 .73 .73 0 0 1-.4 .8h-.5l.4-.4a1.73 1.73 0 0 0-1.1-.9l-.4-.5z" fill-rule="evenodd"/>
<path d="M112.4 30.5l.4-.2 .8 .1z" fill-rule="evenodd"/>
<path d="M112.2 33h1.4l-.5 .1z" fill-rule="evenodd"/>
<path d="M112.4 30.5l1.4-.2v.9l-.2-.1a.7 .7 0 0 0-.7-.6z" fill-rule="evenodd"/>
<path d="M116.5 30.6l.1-.1h.6l-.4 .2a.36 .36 0 0 1 0 .4 .36 .36 0 0 1-.4 .1l-.1-.2z" fill-rule="evenodd"/>
<path d="M116.5 31.8l.8-.3h.5a1.09 1.09 0 0 0-1.1 .9l.3 .3 .6 .1a.89 .89 0 0 1-1.5-.2l.1-.4z" fill-rule="evenodd"/>
<path d="M116.6 30.5l.2-.1a1.1 1.1 0 0 1 1.3 .2 1.1 1.1 0 0 1 .2 1.2v.8l.4 .2a.51 .51 0 0 1-.4 .3 .51 .51 0 0 1-.5-.3v-.1l-.2-.1 .2-.1v-1h-.5l.5-.3a.55 .55 0 0 0-.6-.7z" fill-rule="evenodd"/>
<path d="M117.1 32.8l.7-.1z" fill-rule="evenodd"/>
<path d="M118.5 32.7l.3-.2-.1 .3z" fill-rule="evenodd"/>
<path d="M118.9 30.6l1-.3v.6h-.6z" fill-rule="evenodd"/>
<path d="M119.3 30.9l1.4-.2-.8 .4v1.3a.39 .39 0 0 0 .1 .4 .39 .39 0 0 0 .4 .1v.1h-1.5l.5-.3z" fill-rule="evenodd"/>
<path d="M120.1 30.7a.84 .84 0 0 1 .9-.3 .84 .84 0 0 1 .6 .7l.1 1.6 .4 .3h-1.4l.4-.3v-1.7l-.4-.3z" fill-rule="evenodd"/>
<path d="M122.7 30.9l.4-.4h.6a1.2 1.2 0 0 0-.8 1.2 1.2 1.2 0 0 0 .9 1.1h-1a1.4 1.4 0 0 1-.1-1.9z" fill-rule="evenodd"/>
<path d="M123.1 30.5a1.12 1.12 0 0 1 1.3 .1z" fill-rule="evenodd"/>
<path d="M123.9 29.3l1-.3v3.3l.3 .4h-.8a1.19 1.19 0 0 1-1.6 .1h1l.6-.3v-1.4l-.3-.5h.3v-1v-.2z" fill-rule="evenodd"/>
<path d="M124.4 32.7h1v.1l-1 .3z" fill-rule="evenodd"/>
<path d="M127.7 29.4h1.1h-.4v1.7h1.6l-1.6 .1v1.1a.47 .47 0 0 0 .1 .5 .47 .47 0 0 0 .6 .1v.1h-1.9l.4-.1 .2-.3z" fill-rule="evenodd"/>
<path d="M127.2 29.1h1.6a1.23 1.23 0 0 1 1.3 .4 1.23 1.23 0 0 1 .2 1.3l-.3 .3h-1.1a.87 .87 0 0 0 .9-.9 .87 .87 0 0 0-1-.8h-1.1z" fill-rule="evenodd"/>
<path d="M128.4 31.2h1.4z" fill-rule="evenodd"/>
<path d="M131.2 30.7l.3-.2h.6h-.2a.42 .42 0 0 0-.3 .6l-.2 .2a.32 .32 0 0 1-.3-.2 .32 .32 0 0 1 .1-.4z" fill-rule="evenodd"/>
<path d="M131.3 31.9l.7-.4h.6a1.12 1.12 0 0 0-1.1 .9l.4 .3 .6 .1a.79 .79 0 0 1-1 .2 .79 .79 0 0 1-.5-.9z" fill-rule="evenodd"/>
<path d="M131.5 30.5a1.23 1.23 0 0 1 1.6 .4l.1 1.7 .3 .2a.48 .48 0 0 1-.5 .3 .48 .48 0 0 1-.4-.4l-.2-.1 .2-.1v-1h-.4l.4-.2-.1-.6-.4-.2z" fill-rule="evenodd"/>
<path d="M132 32.8l.6-.1z" fill-rule="evenodd"/>
<path d="M133.3 32.7l.3-.2-.1 .3z" fill-rule="evenodd"/>
<path d="M133.7 30.6l.3 .1z" fill-rule="evenodd"/>
<path d="M133.7 30.6l1-.3v.6h.2l-.2 .3 .1 1.5 .5 .3h-1.6l.5-.3v-1.8l-.1-.1z" fill-rule="evenodd"/>
<path d="M134.9 30.7h.3l-.5 .2z" fill-rule="evenodd"/>
<path d="M134.9 30.7a.48 .48 0 0 1 .5-.4 .48 .48 0 0 1 .5 .5 .47 .47 0 0 1-.7-.1z" fill-rule="evenodd"/>
<path d="M136.3 30.7l.3-.2h.6a.44 .44 0 0 0-.5 .6 .31 .31 0 0 1-.4 .1 .31 .31 0 0 1 0-.5z" fill-rule="evenodd"/>
<path d="M136.4 31.9l.7-.4h.6a1.11 1.11 0 0 0-1 .9l.3 .3 .6 .1a.79 .79 0 0 1-1 .2 .79 .79 0 0 1-.4-.9z" fill-rule="evenodd"/>
<path d="M136.6 30.5a1.23 1.23 0 0 1 1.7 .4v1.7l.4 .2a.48 .48 0 0 1-.5 .3 .48 .48 0 0 1-.5-.4l-.2-.1 .2-.1v-1h-.4l.4-.2-.1-.6z" fill-rule="evenodd"/>
<path d="M137.1 32.8l.6-.1z" fill-rule="evenodd"/>
<path d="M138.4 32.7l.4-.2-.1 .3z" fill-rule="evenodd"/>
<path d="M138.8 30.6l.3 .1z" fill-rule="evenodd"/>
<path d="M138.8 30.6l1.1-.3v.6h-.6l-.1-.1z" fill-rule="evenodd"/>
<path d="M139.3 30.9l1.3-.2-.7 .3v1.7l.5 .3h-1.5l.4-.3z" fill-rule="evenodd"/>
<path d="M140.1 30.7a.86 .86 0 0 1 1.5 .2h.2l-.2 .2 .1 1.6 .4 .3h-1.4l.4-.3v-1.8l-.4-.2z" fill-rule="evenodd"/>
<path d="M141.8 30.8l.1-.2 .5 .1-.8 .2z" fill-rule="evenodd"/>
<path d="M141.9 30.6a.85 .85 0 0 1 1-.2 .85 .85 0 0 1 .5 .8l.1 1.5 .4 .3h-1.5v-.1a.37 .37 0 0 0 .5-.4v-1.2a.52 .52 0 0 0-.5-.6z" fill-rule="evenodd"/>
<path d="M144.5 30.7l.3-.2h.6a.73 .73 0 0 0-.8 .7l-.4 .1z" fill-rule="evenodd"/>
<path d="M144.8 30.5a1.17 1.17 0 0 1 1.9 .9h-2.1a1.11 1.11 0 0 0 1.1 1.2l-1.2 .1-.3-.7v-.6v-.1l1.8-.1a.62 .62 0 0 0-.6-.7z" fill-rule="evenodd"/>
<path d="M144.5 32.7l1.2-.1a.85 .85 0 0 0 .9-.6l.1 .1a1.26 1.26 0 0 1-1 1 1.26 1.26 0 0 1-1.2-.4z" fill-rule="evenodd"/>
<path d="M147.8 29.5h.1v.9h.7v.2h-.7v1.9l.3 .2-.8 .1v-2.2l-.5-.1 .6-.4z" fill-rule="evenodd"/>
<path d="M147.4 32.8l.9-.1 .2-.2h.2l-.1 .1a.68 .68 0 0 1-1.2 .2z" fill-rule="evenodd"/>
<path d="M149.3 30.7l.3-.2h.5a.73 .73 0 0 0-.7 .7l-.4 .1z" fill-rule="evenodd"/>
<path d="M149.6 30.5l.1-.1a1.13 1.13 0 0 1 1.7 1h-2a1.1 1.1 0 0 0 1.1 1.2l-1.3 .1-.3-.7 .1-.7 1.7-.1a.66 .66 0 0 0-.6-.7z" fill-rule="evenodd"/>
<path d="M149.2 32.7l1.5-.1 .4-.2 .2-.4a1.16 1.16 0 0 1-.8 1.1 1.16 1.16 0 0 1-1.3-.4z" fill-rule="evenodd"/>
<path d="M151.6 30.6l1.1-.3v.6h.1l-.1 .3v1.5l.5 .3h-1.5l.4-.3v-1.5v-.4z" fill-rule="evenodd"/>
<path d="M152.8 30.7h.3l-.4 .2z" fill-rule="evenodd"/>
<path d="M152.9 30.6a.46 .46 0 0 1 .6-.3 .46 .46 0 0 1 .3 .5 .49 .49 0 0 1-.7-.1h-.3z" fill-rule="evenodd"/>
<path d="M154.1 32.1a1.35 1.35 0 0 0 1.6 .9l-1.6 .1z" fill-rule="evenodd"/>
<path d="M154.4 30.6l.6-.1h-.3a.35 .35 0 0 0-.2 .3 .35 .35 0 0 0 .2 .4l.8 .4a.73 .73 0 0 1 .6 .6 .73 .73 0 0 1-.4 .8h-.5l.4-.4a1.71 1.71 0 0 0-1.1-.9 .65 .65 0 0 1-.1-1.1z" fill-rule="evenodd"/>
<path d="M154.5 30.5l.4-.2 .8 .1z" fill-rule="evenodd"/>
<path d="M154.3 33h1.4l-.5 .1z" fill-rule="evenodd"/>
<path d="M154.5 30.5l1.4-.2v.9l-.2-.1a.7 .7 0 0 0-.7-.6z" fill-rule="evenodd"/>
<circle cx="79.5" cy="29.3" r=".31"/>
<circle cx="94.3" cy="29.3" r=".31"/>
</g>
<path d="M37.3 9.6h4.8M37.5 17.9h4.9M36.2 20.4h2.7" fill="none" stroke="#000" stroke-width=".23"/>
<path d="M36.1 10.7h6.7M36.5 17.2h6.8M36.9 9.9h5.4" fill="none" stroke="#000" stroke-width=".34"/>
<path d="M35.1 12.8h2.3M36.4 10.3h6.2" fill="none" stroke="#000" stroke-width=".4"/>
<path d="M35.6 11.2h2.4" fill="none" stroke="#000" stroke-width=".42"/>
<path d="M36.3 16.8h6.9M38 18.1h3.8M50.5 21.5h2.8" fill="none" stroke="#000" stroke-width=".21"/>
<path d="M37 17.6h5.9" fill="none" stroke="#000" stroke-width=".3"/>
<g font-size="3.9">
<text x="26.4" y="43.5">14-Lead Very Thin Plastic Dual Flat, No Lead Package (QCB) - 4.5x3 mm Body [VDFN]</text>
<text x="26.4" y="48.1">With 1.6x3.9 mm Exposed Pad and Stepped Wettable Flanks</text>
<text x="98.3" y="127.3">TOP VIEW</text>
<text x="97.8" y="158.9">SIDE VIEW</text>
<text x="93.9" y="243.6">BOTTOM VIEW</text>
</g>
<g font-size="3.6">
<text x="124.9" y="177.5">A</text>
<text x="124.9" y="189.9">A</text>
</g>
<g font-size="3.2">
<text x="28.4" y="54.6">Note:</text>
<text x="41.1" y="54.6">For the most current package drawings, please see the Microchip Packaging Specification located at</text>
<text x="41.1" y="58.3">http://www.microchip.com/packaging</text>
<text x="106.7" y="67">D</text>
<text x="145.3" y="67">A</text>
<text x="152.3" y="68.3">B</text>
<text x="48.3" y="85.6">(DATUM A)</text>
<text x="48.3" y="91.1">(DATUM B)</text>
<text x="152.2" y="96.2">E</text>
<text x="55.4" y="103.2">NOTE 1</text>
<text x="48.9" y="111">2X</text>
<text x="56.6" y="115.2">0.10</text>
<text x="64.8" y="115.2">C</text>
<text x="56.8" y="123.4">2X</text>
<text x="64.5" y="127.6">0.10</text>
<text x="72.7" y="127.6">C</text>
<text x="149.6" y="136.3">0.10</text>
<text x="157.8" y="136.3">C</text>
<text x="35.4" y="148.8">SEATING</text>
<text x="50.2" y="144.1">C</text>
<text x="55.9" y="144.6">A</text>
<text x="173.9" y="147.3">A1</text>
<text x="38.6" y="152.5">PLANE</text>
<text x="141.2" y="153.3">14X</text>
<text x="57.3" y="159.9">(A3)</text>
<text x="149" y="157.5">0.08</text>
<text x="157.2" y="157.5">C</text>
<text x="106.9" y="173.8">D2</text>
<text x="144.4" y="169.9">0.10</text>
<text x="156.4" y="169.9">C</text>
<text x="160.9" y="169.9">A</text>
<text x="165.1" y="169.9">B</text>
<text x="49.8" y="182.8">NOTE 1</text>
<text x="156.1" y="189.3">0.10</text>
<text x="168.1" y="189.3">C</text>
<text x="172.6" y="189.3">A</text>
<text x="176.7" y="189.3">B</text>
<text x="145.8" y="203">E2</text>
<text x="144.1" y="224.9">K</text>
<text x="61.5" y="230.6">L</text>
<text x="136.3" y="232.2">14X b</text>
<text x="102.4" y="237.7">e</text>
<text x="143.3" y="236.7">0.10</text>
<text x="155.3" y="236.7">C</text>
<text x="159.8" y="236.7">A</text>
<text x="164" y="236.7">B</text>
<text x="143.3" y="241.3">0.05</text>
<text x="155.3" y="241.3">C</text>
</g>
<g font-size="2.9">
<text x="106.6" y="251.7">Microchip Technology Drawing C04-21362 Rev A Sheet 1 of 2</text>
<text x="26.6" y="261.3">© 2017 Microchip Technology Inc.</text>
</g>
<g font-size="2.8">
<text x="79.3" y="72.2">N</text>
<text x="79.5" y="120">1</text>
<text x="88.7" y="120">2</text>
<text x="79.5" y="179">1</text>
<text x="88.7" y="179">2</text>
<text x="79.3" y="226.7">N</text>
</g>
<text font-size=".6" x="43" y="10">R</text>
</svg>
